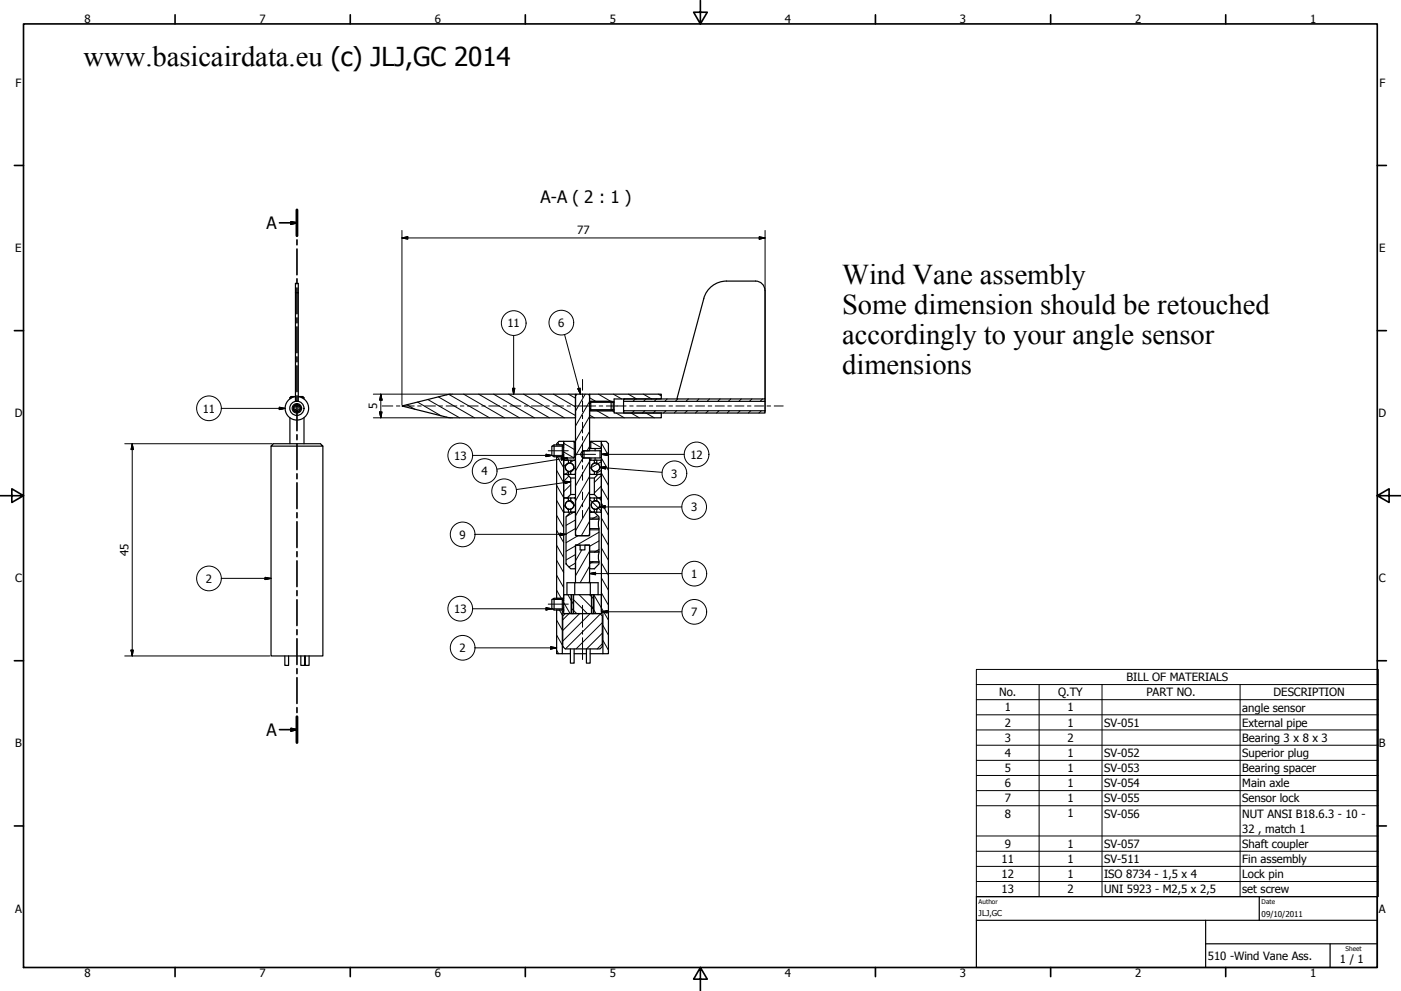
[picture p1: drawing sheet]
<svg xmlns="http://www.w3.org/2000/svg" width="594mm" height="420mm" viewBox="0 0 594 420" stroke-linecap="round" stroke-linejoin="round" font-family="sans-serif">
<!-- layer: Visibile (ISO) -->
<g fill="none" stroke="#000" stroke-width=".51">
<path d="M320.4 119.2a4 4 0 0 1 4 3.9v46h-37.4l11.4-42.6a9.9 9.9 0 0 1 9.7-7.3h12.3M125.3 120.1h1.2v50.1h-1.2zM122.9 168.6l.5-.5 1.9 .1a5 5 0 0 0-3.4 7.7 5 5 0 0 0 8.4-.3 5 5 0 0 0-3.8-7.5h1.9l.5 .5h-.8M122.9 168.6h.8M122.9 168.6v.5M122.9 177.1v11M125 172.7l.8-.6 .9 .4 .2 1.1-.9 .6-.9-.4zM128.9 168.6v.5M128.9 177.1v11M170.4 172.1l20.8-5h52.8v10h-52.8zM244 167.1l.3 .2M250 171v-3.4l-.5-.5h-5l-.5 .5v59l.5 .5h5l.5-.5v-32.4h-3l-.9-1.6 .9-1.5h3v-17.8"/>
<path d="M250 167.1l-.3 .2M250 171l.5-.8v4l-.5-.9M250 171v2.3M250.3 170.6h-.3v-3.5h30.4v2h-20v1.5h-.5M250.3 173.7h-.3v3.4h30.4v-2h-20v-1.4h-.5M250.5 170.2h8.6l.9 .4v3.1l-.9 .5h-8.6M259.1 170.2v4M260.4 170.6v3.1M264.4 174.2h60v.9h-60zM264.4 170.2v4M287 169.1h-22.6v1.1M324.4 169.1v1.1h-60"/>
<path d="M324.4 170.2v4M114.9 189.1v89h22v-89M115.9 188.1h20l1 1h-22zM234.9 188.6v5.1M236 188.6v-.5l1-1h2v2h-.2M236 193.7v60M238.4 188.6h-3.5l-.9 .6v3.9l.9 .6h3.5M238.8 193.1h.2v61h-.2M239 195.6v5.1l.4 .4M239 189.6v-2.5h4.1l.4 .5v6.1M239 192.7v2.4h1.5v-.9h2.6l.4-.5M239 189.6l-.6-1v5.1l.6-1"/>
<path d="M239 189.6v3.1M239.4 195.1h2.6M239.4 195.1l-.4 .4M241 196.4a1.81 1.81 0 0 0-1.3 1.7 1.81 1.81 0 0 0 1.3 1.8M241 195.1v1.3M241 199.9v1.2M241 199.9h.1M241 196.4h.1M241.5 196.3h.5M241.5 199.9h.5M243.1 187.1h.9M243.1 194.2h.9"/>
<path d="M243.5 187.6h.5M243.5 193.7h.5M243.6 195.1l.4 .4M243.6 195.1h-1.6v1.3a1.81 1.81 0 0 1 1.3 1.7 1.81 1.81 0 0 1-1.3 1.8v1.2h1.6M243.6 195.1h.4M244 195.6v5.1l-.4 .4M247 191.3l.6-.2v3.1l-.6-.2M247 191.1v3.1M247.6 191.1l7.4 .2v2.7l-7.4 .2M250 195.6v5.1l.4 .4M250 190.2h.5v-2.6l.4-.5h4.1v3.1h-4.5M250 195.1h.4"/>
<path d="M250 187.1h.9M250 187.6h.5M250.4 195.1l-.4 .4M250.4 195.1h1.6v1.3a1.81 1.81 0 0 0-1.3 1.7 1.81 1.81 0 0 0 1.3 1.8v1.2h-1.6M250.6 194.2v.9M252 195.1h2.6l.4 .4M252 196.3h.5M252 199.9h.5M252.3 190.2v.9M252.3 194.2v.9M252.9 199.9h.1M252.9 196.4h.1"/>
<path d="M253 196.4a1.81 1.81 0 0 1 1.3 1.7 1.81 1.81 0 0 1-1.3 1.8M253 195.1v1.3M253 199.9v1.2M254.4 191.1v3.1M255 191.3v-4.2h2l1 1v89.1h-2.3v-18.1h-.7v-65.1M255 195.6v5.3l-3 .2M239 216.7l.4 .4M239 201.1h1.5l1.5 1.6v7l-1.5 1.4h-1.5zM239 211.6v5.2M239.4 201.1h2.6M239.4 211.1h2.6M239.4 217.1h2.6"/>
<path d="M239.4 211.1l-.4 .4M241 212.4a1.81 1.81 0 0 0-1.3 1.7 1.81 1.81 0 0 0 1.3 1.8M241 211.1v1.3M241 215.9v1.2M241 212.4h.1M241 215.9h.1M241.5 215.9h.5M242 217.1h2v10h6v-3h4v10h-4v-3h-6v10.1h-2l-2-2.1v-20zM242 209.7h2M242 202.7h2M242 212.4a1.81 1.81 0 0 1 1.3 1.7 1.81 1.81 0 0 1-1.3 1.8v1.2h1.6l.4-.4M243.6 211.1l.4 .4"/>
<path d="M243.6 211.1h-1.6v1.3l-.5-.1M243.6 201.1h.4M243.6 211.1h.4M244 211.6v5.2M250 209.7h2l1.5 1.4h1.5v-10h-1.5l-1.5 1.6v7M250 217.1h2l2 2v1h-4zM250 211.6v5.2M250 201.1h.4M250 202.7h2M250 211.1h.4M250.4 211.1l-.4 .4M250.4 211.1h1.6v1.3l.5-.1"/>
<path d="M252 212.4a1.81 1.81 0 0 0-1.3 1.7 1.81 1.81 0 0 0 1.3 1.8v1.2h-1.6l-.4-.4M252 211.1h2.6l.4 .4M252 215.9h.5M252.9 215.9h.1M253 212.4a1.81 1.81 0 0 1 1.3 1.7 1.81 1.81 0 0 1-1.3 1.8M253 211.1l-.1 1.3M253 215.9v1.2M255 216.7l-.4 .4h-2.6M255 211.6v5.2M250 238.2h4v.9l-2 2.1h-2zM254 220.1l-.3 1.2 .3 2.8M254 234.1l-.3 1.3 .3 2.8"/>
<path d="M234.9 253.7v4.9M238.4 253.7h-3.5l-.9 .5v3.9l.9 .5h3.5M238.8 258.2h.2v.9h-.6v18.1h-2.4v-18.6M239 254.6v3.1M239 254.6l-.6-.9v4.9l.6-.9M240.4 252.1h-1.4v2.5M240.4 252.1h13.2M240.4 252.1v-5h13.2v5M242.3 252.1v8h9.4v-8M243.1 252.1v8h-4.1v-2.4M243.7 247.1v5M244 247.1v-16h2v2.1h2v-2.1h2v16"/>
<path d="M250.3 247.1v5M251 252.1v8h4v-8h-1.4M120.8 278.1v4h1.6v-4M127.6 278.1v4h1.6v-4M129.5 278.1v4h1.6v-4M238.4 277.2h3.5M239.6 260.1h14.8l1 1.1v12.9l-1 1h-14.8l-1-1v-12.9zM241.9 275.1v6.1h1.6v-6.1M243.5 277.2h5.2M248.7 275.1v6.1h1.6v-6.1M250.3 277.2h5.4"/>
<circle cx="125.9" cy="173.1" r="3"/>
<circle cx="125.9" cy="173.1" r="2"/>
<circle cx="125.9" cy="173.1" r="1.56"/>
<circle cx="125.9" cy="173.1" r="1.49"/>
<circle cx="241.5" cy="198.1" r="1.81"/>
<circle cx="252.5" cy="198.1" r="1.81"/>
<circle cx="241.5" cy="214.1" r="1.81"/>
<circle cx="252.5" cy="214.1" r="1.81"/>
</g>
<!-- layer: Visibile sottile (ISO) -->
<g fill="none" stroke="#000" stroke-width=".42">
<path d="M125.3 124.1h1.2M124.5 173.8a1.49 1.49 0 0 1 .7-2 1.49 1.49 0 0 1 2 .7 1.49 1.49 0 0 1-.7 2M250 174.2h10.4M250 170.2h10.4M250.3 170.6h9.7M250.3 173.7h9.7M234.1 193.1h4.7M234.1 189.2h4.7M236 188.6h3M236 193.7h3M250 219.6h4M250 224.6h4"/>
<path d="M250 233.7h4M250 238.6h4M234.1 258.1h4.7M234.1 254.2h4.7M236 253.7h3M236 258.6h3M242.2 252.1v8M243.3 252.1v8M250.8 252.1v8M251.8 252.1v8"/>
</g>
<!-- layer: Linea di sezione (ISO) -->
<g fill="none" stroke="#000" stroke-width=".7">
<path d="M118.5 94.5h7.4M123.4 94l2.5 .5-2.5 .5zM125.9 89v10.9M125.9 101.7v2.1M125.9 105.6v10.9M125.9 118.2v2.1M125.9 122.1v10.9M125.9 134.8v2.1M125.9 138.6v10.9M125.9 151.3v2.1M125.9 155.1v10.9M125.9 167.8v2.1"/>
<path d="M125.9 171.7v10.9M125.9 184.3v2.1M125.9 188.2v10.9M125.9 200.9v2.1M125.9 204.7v10.9M125.9 217.4v2.1M125.9 221.2v10.9M125.9 233.9v2.1M125.9 237.8v10.9M125.9 250.4v2.1M125.9 254.3v10.9M125.9 267v2.1"/>
<path d="M125.9 270.8v10.9M125.9 283.5v2.1M125.9 287.3v10.9M118.5 309.4h7.4M123.4 308.8l2.5 .6-2.5 .5zM125.9 300v2.1M125.9 303.9v10.9"/>
</g>
<path d="M125.9 89v10.9M125.9 303.9v10.9" fill="none" stroke="#000" stroke-width="1.2"/>
<path d="M123.4 95l2.5-.5zM123.4 94l2.5 .5-2.5 .5zM123.4 309.9l2.5-.5zM123.4 308.8l2.5 .6-2.5 .5z" fill="#000" stroke="#000" stroke-width=".7"/>
<!-- layer: Simbolo (ISO) -->
<g fill="none" stroke="#000" stroke-width=".42">
<path d="M217.8 142.2v24.9M239.4 141.8l6.7 25.3M93.9 173.1h27M118.4 172.6l2.5 .5-2.5 .6zM217.4 164.6h.9l-.5 2.5zM245 164.8l1-.2 .1 2.5zM200.4 193.1h33.6M231.5 192.6l2.5 .5-2.5 .5zM238 194l2.5 .2-2.4 .9zM240.5 194.2l-29.8 4.7M254.3 198.2l2.6-.4-.1 1.1zM254.3 198.2l26.4 2.1"/>
<path d="M255 192.6l2.5-.5v1zM255 192.6h35.1M239.5 204.1l2.5 .1-2.4 .8zM242 204.2l-23.1 3.4M254.1 214.9l2.5-.5v1zM254.1 214.9h35M201.4 226.5h38.6M237.5 226l2.5 .5-2.5 .6zM93.9 245.2h21M112.4 244.8l2.5 .4-2.5 .5zM200.4 258.1h33.6M231.5 257.6l2.5 .5-2.5 .5z"/>
<path d="M250 243.2l2.5-.5v1zM250 243.2h39.1M255 259.4l2.5-.5v1zM255 259.4h34.1M201.4 274.7h34.6M233.5 274.2l2.5 .5-2.5 .5zM414 290.2v-6.4h170.5v6.4M414 290.2h170.5v6.5M414 290.2v90h170.5v-83.5M414 296.7h170.5M440.6 290.2v90M467.3 290.2v90"/>
<path d="M525.8 290.2v90M414 303.1h170.5M414 309.5h170.5M414 316h170.5M414 322.4h170.5M414 328.8h170.5M414 335.2h170.5M414 341.6h170.5M414 354.4h170.5M414 360.9h170.5M414 367.3h170.5M414 373.7h170.5"/>
<circle cx="217.8" cy="137" r="5.2"/>
<circle cx="238" cy="136.8" r="5.2"/>
<circle cx="88.6" cy="173.1" r="5.2"/>
<circle cx="195.2" cy="193.1" r="5.2"/>
<circle cx="205.5" cy="199.7" r="5.2"/>
<circle cx="295.4" cy="192.7" r="5.2"/>
<circle cx="213.8" cy="208.3" r="5.2"/>
<circle cx="286" cy="200.7" r="5.2"/>
<circle cx="294.4" cy="215" r="5.2"/>
<circle cx="196.2" cy="226.6" r="5.2"/>
<circle cx="88.6" cy="245.2" r="5.2"/>
<circle cx="195.2" cy="258.1" r="5.2"/>
<circle cx="294.4" cy="243.2" r="5.2"/>
<circle cx="294.4" cy="259.4" r="5.2"/>
<circle cx="196.2" cy="274.6" r="5.2"/>
</g>
<!-- layer: Bordo (ISO) -->
<g fill="none" stroke="#000" stroke-width=".7">
<path d="M10 10.1h574v400.1h-574zM74.2 6.3v3.8M148.5 6.3v3.8M222.8 6.3v3.8M297 .2v9.9l-2.9-4.9h5.8l-2.9 4.9M371.2 6.3v3.8M445.5 6.3v3.8M519.7 6.3v3.8M6.1 70.1h3.9M584 70.1h3.9M6.1 140.2h3.9M584 140.2h3.9"/>
<path d="M0 210.2h10l-5-3v5.8l5-2.8M584 210.2l5 2.8v-5.8l-5 3h10M6.1 280.1h3.9M584 280.1h3.9M6.1 350.2h3.9M584 350.2h3.9M74.2 410.2v3.9M148.5 410.2v3.9M222.8 410.2v3.9M297 410.2l2.9 4.9h-5.8l2.9-4.9v10M371.2 410.2v3.9M445.5 410.2v3.9"/>
<path d="M519.7 410.2v3.9"/>
</g>
<!-- layer: Titolo (ISO) -->
<path d="M414 380.2h170v30h-170zM414 390.2h170M511.2 390.2v20M534 380.2v10M511.2 400.2h72.8M564 400.2v10" fill="none" stroke="#000" stroke-width=".51"/>
<!-- layer: Tratteggio (ISO) -->
<g fill="none" stroke="#000" stroke-width=".42">
<path d="M172.6 171.6l3.3 1.9M177 170.5l10.1 5.8M181.4 169.4l13.5 7.7M185.9 168.3l15.3 8.8M190.4 167.2l17.2 9.9M196.6 167.1l17.3 10M202.9 167.1l17.4 10M209.3 167.1l17.3 10M215.6 167.1l17.4 10M222 167.1l17.3 10M228.3 167.1l15.7 9.1M234.7 167.1l9.3 5.4"/>
<path d="M241 167.1l3 1.7M244.4 167.2l-.4 .7M248.2 167.1l-4.2 7.2M250 170.2l-6 10.4M250 176.6l-6 10.4M250 168.6l2.6 1.6M250 176l2 1.1M253.2 174.2l5.2 2.9M253.7 167.1l5.3 3.1M259.3 174l1.1 .7M260.1 167.1l3.5 2M261.2 175.1l3.5 2"/>
<path d="M264.4 174.2h.1M264.9 169.1l-.5 .6M266.4 167.1l3.5 2M267.6 175.1l3.5 2M268.9 174.2l-1 .9M269.4 169.1l-1 1.1M272.8 167.1l3.5 2M273.4 174.2l-1 .9M273.9 175.1l3.5 2M273.9 169.1l-1 1.1M277.9 174.2l-1 .9M278.4 169.1l-1 1.1"/>
<path d="M279.1 167.1l1.3 .8M280.3 175.1l.1 .1M282.4 174.2l-1 .9M282.9 169.1l-1 1.1M286.9 174.2l-1 .9M287.4 169.1l-1 1.1M291.4 174.2l-1 .9M291.9 169.1l-1 1.1M295.8 174.2l-.9 .9M296.4 169.1l-1 1.1M300.4 174.2l-1.1 .9M300.9 169.1l-1.1 1.1"/>
<path d="M304.9 174.2l-1.1 .9M305.4 169.1l-1 1.1M309.3 174.2l-.9 .9M309.9 169.1l-1 1.1M313.8 174.2l-1 .9M314.3 169.1l-1 1.1M318.3 174.2l-1 .9M318.8 169.1l-1 1.1M322.8 174.2l-1 .9M323.3 169.1l-1 1.1M236 199.4l3 5.2M236.3 193.7l2.7 4.6"/>
<path d="M236.5 187.6l.6 1M239 191.6l4.2 2.4M239 187.9l4.5 2.6M241.3 196.4l-2.3 1.3M243.4 195.1l-1.4 .8M244 198.4l-2.6 1.5M247.2 194.2l-3.2 5.5M250 182.9l-6 10.4M250 189.3l-1.1 1.8M250 195.6l-6 10.4M250.7 187.4l4.3 2.4M255 194.2l3 5.2"/>
<path d="M255 187.9l3 5.2M255 195.7l-5 3M255 199.4l-2 1.2M236 218.5l3 5.2M236 212.1l3 5.2M236 205.8l3 5.2M239 214.2l1.3 1.2M240.3 215.6l.7 .6M240.5 211.1l.5 .6M241 200.2l-1.6 .9M241.2 201.8l-2.2 2.3M241.7 212.4l2.3 2.3"/>
<path d="M242 205.5l-3 3M243.4 217.1l-3.2 1.9M250 211.8l5 4.9M250 216.2l1 .9M250 202l-6 10.4M250 208.3l-6 10.4M250 214.7l-6 10.4M253.5 218.6l-2.6 1.5M253.9 211.1l1.1 1.2M255 219.6l3 5.2M255 213.3l3 5.2M255 206.9l3 5.2"/>
<path d="M255 200.6l3 5.2M255 210.5l-.6 .6M255 206l-3 3M255 201.5l-3 3M236 237.5l3 5.2M236 231.2l3 5.2M236 224.8l3 5.2M244 238.7l-2.8 1.7M244 235.1l-4 2.3M244 224.1l-4 2.3M244 220.5l-4 2.2M244.2 231.1l-4.2 2.6"/>
<path d="M245.1 227.1l-5.1 3M246.7 233.2l-2.7 4.6M250 233.7l-6 10.4M250 221l-3.5 6.1M250.3 224.1l-.3 .2M251.5 238.2l-1.5 .8M254 233l-2 1.1M254 229.3l-4 2.3M254 225.7l-9.5 5.4M255 238.7l3 5.2M255 232.3l3 5.2M255 226l3 5.2"/>
<path d="M236 250.2l2 3.5M236 243.9l3 5.2M237.2 258.6l1.2 2.2M239 255.4l2.7 4.7M240.8 252.1l2.3 4M242.5 258.1l2 2M242.9 254l6.1 6.1M245.6 252.1l6.1 6.2M250 252.1l1.7 1.8M250 240.1l-4 7M250 246.4l-.3 .7M251 257.1l1.7 3"/>
<path d="M251.8 252.1l6.2 10.8M255 251.4l3 5.2M255 245l3 5.2M236 275.6l.9 1.6M236 269.3l2.4 4.2M236 262.9l2.4 4.2M241.3 260.1l-2.7 2.7M245.8 260.1l-7.2 7.2M250.3 260.1l-11.7 11.7M254.6 260.3l-14.8 14.8M255.4 273l-2.2 2.1M255.4 268.5l-6.7 6.6"/>
<path d="M255.4 264l-11.1 11.1M255.7 271.5l2.3 4.1M255.7 265.2l2.3 4.1"/>
</g>
<!-- layer: Simbolo (ISO) -->
<g fill="#000" stroke="#000" stroke-width=".42">
<path d="M118.4 173.7l2.5-.6zM118.4 172.6l2.5 .5-2.5 .6zM217.4 164.6l.4 2.5zM217.4 164.6h.9l-.5 2.5zM245 164.8l1.1 2.3zM245 164.8l1-.2 .1 2.5zM231.5 193.6l2.5-.5zM231.5 192.6l2.5 .5-2.5 .5zM238.1 195.1l2.4-.9zM238 194l2.5 .2-2.4 .9zM254.3 198.2l2.6-.4zM254.3 198.2l2.6-.4-.1 1.1z"/>
<path d="M255 192.6l2.5-.5zM255 192.6l2.5-.5v1zM239.6 205l2.4-.8zM239.5 204.1l2.5 .1-2.4 .8zM254.1 214.9l2.5-.5zM254.1 214.9l2.5-.5v1zM237.5 227.1l2.5-.6zM237.5 226l2.5 .5-2.5 .6zM112.4 245.7l2.5-.5zM112.4 244.8l2.5 .4-2.5 .5zM231.5 258.6l2.5-.5zM231.5 257.6l2.5 .5-2.5 .5z"/>
<path d="M250 243.2l2.5-.5zM250 243.2l2.5-.5v1zM255 259.4l2.5-.5zM255 259.4l2.5-.5v1zM233.5 275.2l2.5-.5zM233.5 274.2l2.5 .5-2.5 .5z"/>
</g>
<g fill="none" stroke="#000" stroke-width=".42">
<path d="M162 172.1h4.6M168.1 172.1h1.4M171.1 172.1h4.5M177.1 172.1h1.5M180.1 172.1h4.6M186.2 172.1h1.4M189.2 172.1h4.5M195.2 172.1h1.5M198.2 172.1h4.6M204.3 172.1h1.4M207.3 172.1h4.5M213.3 172.1h1.5"/>
<path d="M216.3 172.1h4.6M222.4 172.1h1.4M225.4 172.1h4.5M231.4 172.1h1.5M234.4 172.1h4.6M240.5 172.1h1.4M243.5 172.1h9.1M247 160.9v4.6M247 167v1.4M247 170v4.5M247 176v1.5M247 179v4.6"/>
<path d="M254.1 172.1h1.5M257.1 172.1h8.4M267 172.1h1.5M270 172.1h3.8M275.3 172.1h1.5M278.3 172.1h3.8M283.7 172.1h1.5M286.6 172.1h3.8M292 172.1h1.5M295 172.1h3.8M300.3 172.1h1.5M303.3 172.1h3.8"/>
<path d="M308.6 172.1h1.5M311.6 172.1h3.9M316.9 172.1h1.6M320 172.1h3.8M325.2 172.1h1.6M328.3 172.1h3.8M232.5 191.1h8.5M243.6 192.6h8.9M247 185.1v1.5M247 188.1v7.8M247 197.4v1.5M247 200.4v3.2"/>
<path d="M247 208.6v3.3M247 213.4v1.5M247 216.4v3.2M232.5 256.1h8.5M247 256.6v9.3M247 267.4v1.5M247 270.4v9.2"/>
</g>
<!-- layer: Quota (ISO) -->
<g fill="none" stroke="#000" stroke-width=".42">
<path d="M170.4 97.7v73.9M324.4 97.7v74.4M170.4 100.9l2.5-.5v1zM170.4 100.9h154M321.9 100.4l2.5 .5-2.5 .5zM158.3 177.1h32.8M158.3 167.1h32.8M161 174.7h1l-.5 2.4zM161.5 167.1l.5 2.6h-1zM161.5 167.1v10M324.4 172.3v1.4M52.9 188.1h62.5"/>
<path d="M56.1 188.1l.4 2.5h-.9zM56.1 188.1v90M52.9 278.1h61.5M55.6 275.6h.9l-.4 2.5z"/>
</g>
<path d="M170.4 100.9l2.5-.5zM170.4 100.9l2.5-.5v1zM321.9 101.4l2.5-.5zM321.9 100.4l2.5 .5-2.5 .5zM161 174.7l.5 2.4zM161 174.7h1l-.5 2.4zM161.5 167.1l.5 2.6zM161.5 167.1l.5 2.6h-1zM56.1 188.1l.4 2.5zM56.1 188.1l.4 2.5h-.9zM55.6 275.6l.5 2.5zM55.6 275.6h.9l-.4 2.5z" fill="#000" stroke="#000" stroke-width=".42"/>
<g font-size="12.1">
<text x="35.4" y="27.9">www.basicairdata.eu (c) JLJ,GC 2014</text>
<text x="357.1" y="120.6">Wind Vane assembly</text>
<text x="357.1" y="133.3">Some dimension should be retouched</text>
<text x="357.1" y="145.9">accordingly to your angle sensor</text>
<text x="357.1" y="158.5">dimensions</text>
</g>
<g font-size="7.2">
<text x="229.2" y="86">A-A ( 2 : 1 )</text>
<text x="113" y="97.1">A</text>
<text x="113" y="312">A</text>
</g>
<g font-size="4.8">
<text x="35.8" y="9.8">8</text>
<text x="110" y="9.8">7</text>
<text x="184.3" y="9.8">6</text>
<text x="258.6" y="9.8">5</text>
<text x="332.8" y="9.8">4</text>
<text x="407" y="9.8">3</text>
<text x="481.3" y="9.8">2</text>
<text x="555.6" y="9.8">1</text>
<text x="6.6" y="36.9">F</text>
<text x="584.9" y="36.9">F</text>
<text x="244.8" y="99.4">77</text>
<text x="6.5" y="106.9">E</text>
<text x="584.8" y="106.9">E</text>
<text x="215.2" y="138.7">11</text>
<text x="236.7" y="138.6">6</text>
<text x="159.9" y="173.5" transform="rotate(-90 159.9 173.5)">5</text>
<text x="6.2" y="176.9">D</text>
<text x="86" y="174.9">11</text>
<text x="584.5" y="176.9">D</text>
<text x="192.5" y="194.9">13</text>
<text x="292.7" y="194.4">12</text>
<text x="204.2" y="201.5">4</text>
<text x="284.6" y="202.5">3</text>
<text x="212.4" y="210">5</text>
<text x="293.1" y="216.7">3</text>
<text x="194.9" y="228.3">9</text>
<text x="54.4" y="235.8" transform="rotate(-90 54.4 235.8)">45</text>
<text x="293.1" y="245">1</text>
<text x="6.4" y="246.9">C</text>
<text x="87.3" y="247.1">2</text>
<text x="584.7" y="246.9">C</text>
<text x="192.5" y="259.9">13</text>
<text x="293.1" y="261.2">7</text>
<text x="194.9" y="276.5">2</text>
<text x="477.6" y="288.8">BILL OF MATERIALS</text>
<text x="423.7" y="295.2">No.</text>
<text x="448.7" y="295.3">Q.TY</text>
<text x="486.1" y="295.3">PART NO.</text>
<text x="540.1" y="295.3">DESCRIPTION</text>
<text x="426" y="301.6">1</text>
<text x="452.6" y="301.6">1</text>
<text x="526.8" y="301.7">angle sensor</text>
<text x="426" y="308.1">2</text>
<text x="452.6" y="308">1</text>
<text x="468.2" y="308.1">SV-051</text>
<text x="526.8" y="308.1">External pipe</text>
<text x="6.4" y="316.9">B</text>
<text x="426" y="314.5">3</text>
<text x="452.6" y="314.5">2</text>
<text x="526.8" y="314.5">Bearing 3 x 8 x 3</text>
<text x="584.7" y="316.9">B</text>
<text x="426" y="320.9">4</text>
<text x="452.6" y="320.9">1</text>
<text x="468.2" y="320.9">SV-052</text>
<text x="526.8" y="321">Superior plug</text>
<text x="426" y="327.3">5</text>
<text x="452.6" y="327.3">1</text>
<text x="468.2" y="327.3">SV-053</text>
<text x="526.8" y="327.3">Bearing spacer</text>
<text x="426" y="333.8">6</text>
<text x="452.6" y="333.7">1</text>
<text x="468.2" y="333.8">SV-054</text>
<text x="526.8" y="333.8">Main axle</text>
<text x="426" y="340.1">7</text>
<text x="452.6" y="340.1">1</text>
<text x="468.2" y="340.2">SV-055</text>
<text x="526.8" y="340.2">Sensor lock</text>
<text x="426" y="346.6">8</text>
<text x="452.6" y="346.6">1</text>
<text x="468.2" y="346.6">SV-056</text>
<text x="526.8" y="346.6">NUT ANSI B18.6.3 - 10 -</text>
<text x="526.8" y="353">32 , match 1</text>
<text x="426" y="359.5">9</text>
<text x="452.6" y="359.5">1</text>
<text x="468.2" y="359.5">SV-057</text>
<text x="526.8" y="359.5">Shaft coupler</text>
<text x="424.7" y="365.9">11</text>
<text x="452.6" y="365.9">1</text>
<text x="468.2" y="365.9">SV-511</text>
<text x="526.8" y="365.9">Fin assembly</text>
<text x="424.7" y="372.3">12</text>
<text x="452.6" y="372.3">1</text>
<text x="468.2" y="372.3">ISO 8734 - 1,5 x 4</text>
<text x="526.8" y="372.3">Lock pin</text>
<text x="424.7" y="378.8">13</text>
<text x="452.6" y="378.8">2</text>
<text x="468.2" y="378.8">UNI 5923 - M2,5 x 2,5</text>
<text x="526.8" y="378.6">set screw</text>
<text x="6.4" y="386.9">A</text>
<text x="584.7" y="386.9">A</text>
<text x="512.2" y="407">510 -Wind Vane Ass.</text>
<text x="568.2" y="408.1">1 / 1</text>
<text x="35.8" y="414.1">8</text>
<text x="110" y="414.1">7</text>
<text x="184.3" y="414.1">6</text>
<text x="258.6" y="414.1">5</text>
<text x="332.8" y="414.1">4</text>
<text x="407" y="414.1">3</text>
<text x="481.3" y="414.1">2</text>
<text x="555.6" y="414.1">1</text>
</g>
<g font-size="3.4">
<text x="415" y="388.5">JLJ,GC</text>
<text x="535" y="388.6">09/10/2011</text>
</g>
<g font-size="2.7">
<text x="415" y="383.3">Author</text>
<text x="535" y="383.1">Date</text>
<text x="570.5" y="403.3">Sheet</text>
</g>
</svg>
